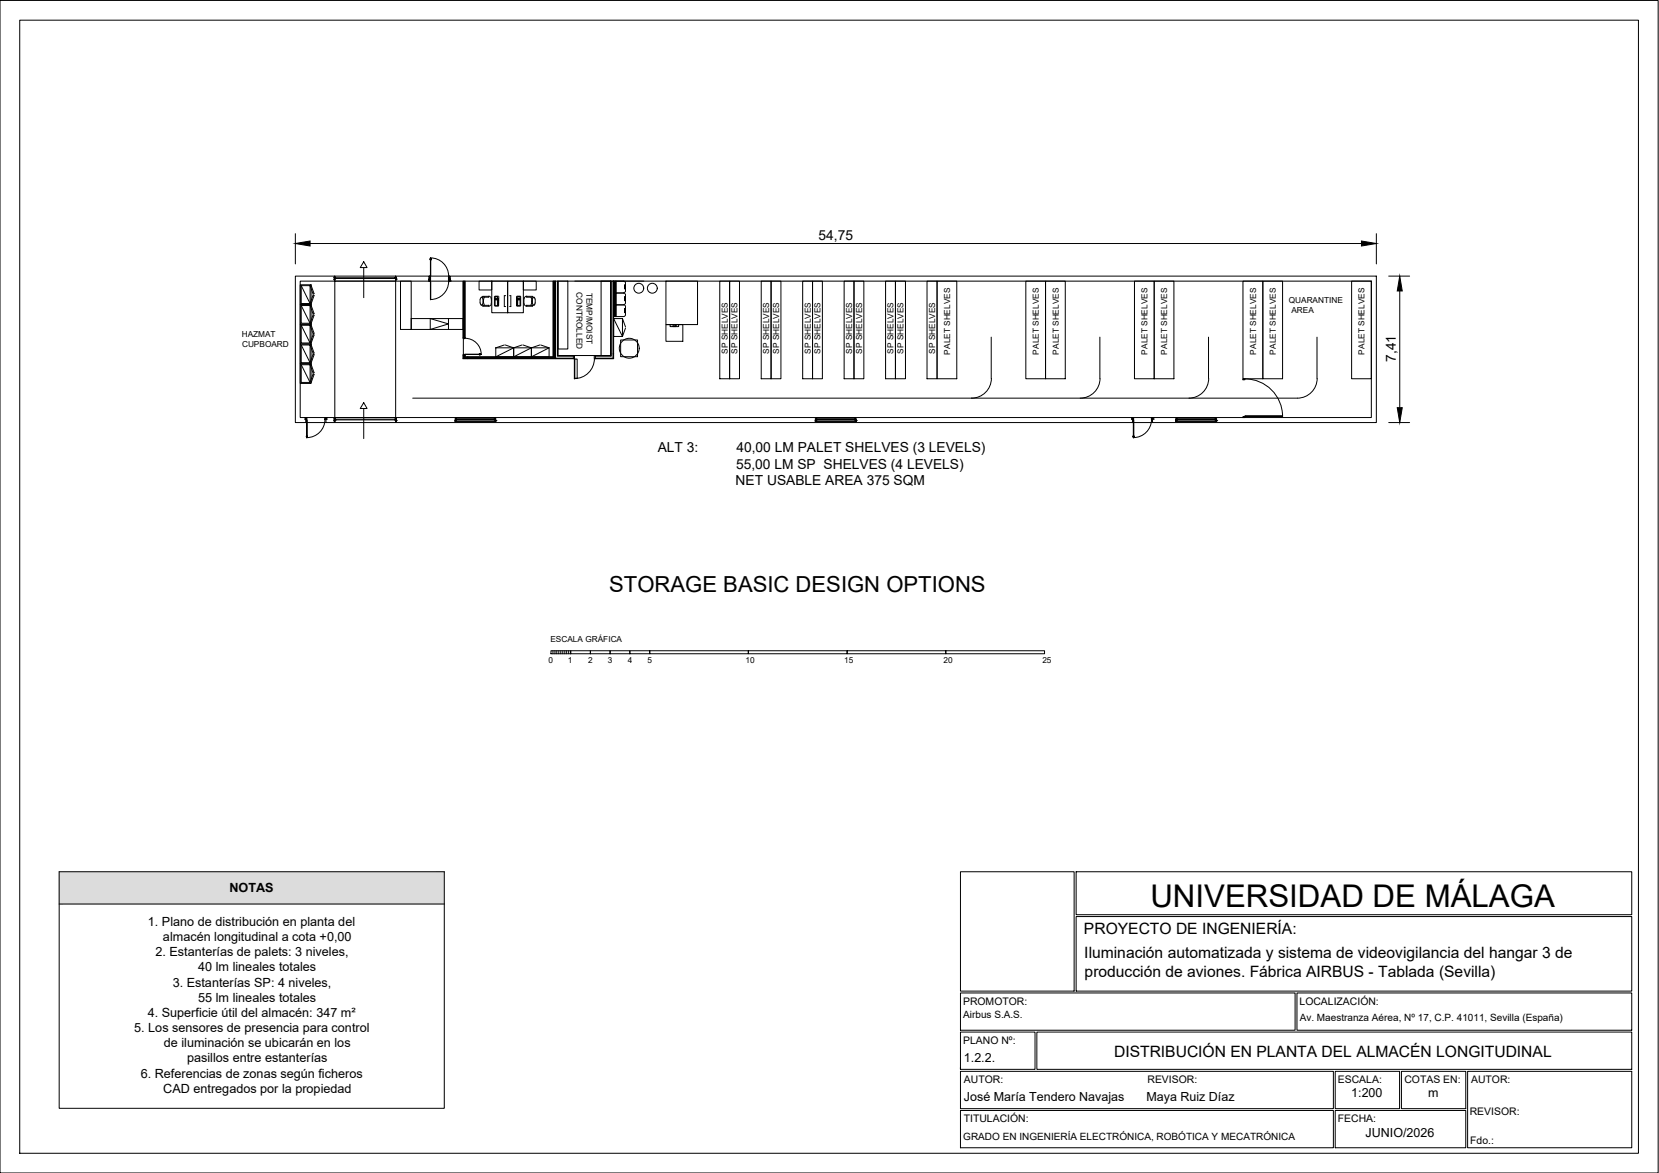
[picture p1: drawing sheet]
<svg xmlns="http://www.w3.org/2000/svg" width="420mm" height="297mm" viewBox="0 0 420 297" stroke-linecap="round" stroke-linejoin="round" font-family="sans-serif">
<!-- layer: 0 -->
<g fill="none" stroke="#000" stroke-width=".25">
<path d="M74.8 69.9h273.8v37.1h-273.8zM76 71.2h271.3v34.5h-271.3zM78.5 76.9h.3M78.8 77.3l-.3 .1M79.3 74.7l.2 .1M79.3 79.7l.2 .1M79.5 74.4l-.2 .1M79.5 79.4l-.2 .1M84.6 70.3h.2v.4h-.2h.2v-.4zM84.6 70.7h.1M84.6 70.7h.2v.2h-.2zM84.6 70.1h.2v.2h-.2z"/>
<path d="M84.8 70.9v-1v1.3M84.8 70.3h.2h-.2v.2h.2h-.2zM84.8 71.2h15.4v34.5h-15.4zM85 70.5h.1M85 70.5h15.2M92.1 66.3l.9 1.5h-1.8zM92.1 67.8v7.6M100 70.3h.2v.2h-.2h.2zM100 70.5h.1M100.2 70.9v-1v1.3M100.2 70.3h.2h-.2v.4h.2h-.2zM100.2 70.7h.2v.2h-.2z"/>
<path d="M100.2 70.1h.2v.2h-.2zM100.2 70.3h-15.2M100.4 70.7h.1M101.4 71.2h2.7v12.2h-2.7zM108.6 70.8h.2v.3h-.2h.2v-.3zM108.6 71.1h.1M108.6 70h.2v.5h-.2l.2-.1v-.3zM108.6 70.8h.1M108.8 70.4h.3v.4h-.3zM109 65.3a4.6 4.6 0 0 1 4.6 4.6M113.6 70.4h.3v.4h-.3zM113.6 71.3a4.6 4.6 0 0 1-4.6 4.5"/>
<path d="M113.9 70.8h.2h-.2v.3h.2h-.2zM113.9 70h.2l-.2 .1v.3l.2 .1h-.2zM114.1 71.1h.1M114.1 70.8h.1M117.3 71.2v14.3M117.7 71.2v14.3M117.8 71.2v14.3M121.6 75.9v.8M135.6 75.9v.8M140.1 71.2v19.2h-22.3v-.4M140.1 71.2v19.2h-22.4v-.4M140.5 71.2v19.6h-23.2v-.8"/>
<path d="M140.6 71.2v19.6h4.6M141.3 71.2v18.9h3.9M141.3 71.2v18.8h3.9M141.3 71.2h2.5v17.2h-2.5zM145.6 71.2h17.5M152.2 71.2h2.4v18.8h-2.4zM154.6 71.2v18.8h-3.8M154.7 71.2v18.9h-3.9M155.3 71.2v19.6h-4.5M155.4 77.2h.2v3h-.2zM155.4 74.2h.2v3h-.2zM155.4 71.2h.2v3h-.2z"/>
<path d="M155.4 71.2v19.6h-4.6M155.8 77.2h.2v3h-.2zM155.8 74.2h.2v3h-.2zM155.8 71.2h.2v3h-.2zM157.9 77.2h-1.9v3h1.9l.3-.1 .2-.4M157.9 74.2h-1.9v3h1.9M157.9 77.2h.3l.2 .4M157.9 74.2l.4 .2 .1 .3v2l-.2 .4-.3 .1M157.9 74.2l.3-.1 .2-.4-.1-2.3-.4-.2h-1.9v3h1.9M158.2 78.2l.1 1zM158.2 75.2l.1 1zM158.2 72.2l.1 1z"/>
<path d="M158.4 77.7v2M168.7 71.2h8v11h-8zM182.3 71.2h2.5v24.7h-2.5zM184.8 71.2h2.5v24.7h-2.5zM192.8 71.2h2.5v24.7h-2.5zM195.3 71.2h2.5v24.7h-2.5zM203.3 71.2h2.5v24.7h-2.5zM205.8 71.2h2.5v24.7h-2.5zM213.8 71.2h2.5v24.7h-2.5zM216.3 71.2h2.5v24.7h-2.5zM224.3 71.2h2.5v24.7h-2.5zM226.8 71.2h2.5v24.7h-2.5z"/>
<path d="M234.8 71.2h2.5v24.7h-2.5zM237.3 71.2h5v24.7h-5zM259.8 71.2h5v24.7h-5zM264.8 71.2h5v24.7h-5zM287.3 71.2h5v24.7h-5zM292.3 71.2h5v24.7h-5zM314.8 71.2h5v24.7h-5zM319.8 71.2h5v24.7h-5zM342.3 71.2h5v24.7h-5zM78.5 81.9h.3M78.8 82.3l-.3 .1M78.8 87.3l-.3 .1"/>
<path d="M78.8 92.3l-.3 .1M79.3 84.7l.2 .1M79.3 89.7l.2 .1M79.3 94.7l.2 .1M79.5 84.4l-.2 .1M79.5 89.4l-.2 .1M79.5 94.4l-.2 .1M104.1 80.7h13.2v2.7h-13.2zM109 80.7l4.6 1.3-4.6 1.4zM113.6 80.7v2.7M117.3 90v.8h23.3v-19.6v19.6h4.6M117.8 85.7a4.1 4.1 0 0 1 4.1 4.1"/>
<path d="M145.5 90h5M145.5 90.9h.7v4.9h-.7zM150.5 90.8a5.1 5.1 0 0 1-5 5.1M157.2 86.1h4.3v4.2h-4.3zM168.7 82.2h4.2v4.2h-4.2zM169.7 82.2h2.2v.5h-2.2zM170.4 82.5h.8v.2h-.8zM251 85.4v10.4M251.1 95.8a5 5 0 0 1-5 5M278.6 85.4v10.4M278.6 95.8a5 5 0 0 1-5 5M306.1 85.4v10.4"/>
<path d="M306.1 95.8a5 5 0 0 1-5 5M314.8 95.9h.5v.3h-.5zM315.3 96a9.5 9.5 0 0 1 9.5 9.5M333.5 85.4v10.4M333.6 95.8a5 5 0 0 1-5 5h-224.1M77.2 105.7h.2v.4h-.2h.2v-.4zM77.2 106.1h.1M77.2 105.7h.1M77.4 105.7v1.3M82.3 106.2a4.6 4.6 0 0 1-4.6 4.6M82.5 105.7v.4h.2h-.2v-.4h.2zM82.5 105.7v1.3"/>
<path d="M82.7 106.1h.1M82.7 105.7h.1M84.6 106.1h.2v.4h-.2h.2v-.3zM84.6 106.5h.1M84.6 106.5h.2v.2h-.2zM84.6 105.9h.2v.2h-.2zM84.8 106.8v-1.1v1.3M84.8 106.1h.2l-.2 .1v.1h.2h-.2zM85 106.3h.1M85 106.3h15.2M92.1 102l.9 1.4h-1.8zM92.1 103.4v7.7"/>
<path d="M100 106.1h.2v.2h-.2h.2zM100 106.3h.1M100.2 106.8v-1.1v1.3M100.2 106.1h.2l-.2 .1v.3h.2h-.2zM100.2 106.5h.2v.2h-.2zM100.2 105.9h.2v.2h-.2zM100.2 106.1l-15.2 .1M100.4 106.5h.1M115.2 106.5h.2v.2h-.2zM115.2 106.1h.2v.4h-.2h.2v-.3zM115.2 106.5h.1M115.4 105.7h10v1.1h-10z"/>
<path d="M125.4 106.5h.2v.2h-.2zM125.4 106.1h.2l-.2 .1v.3h.2h-.2zM125.6 106.5h.1M206.5 106.5h.2v.2h-.2zM206.5 106.1h.2v.4h-.2h.1v-.3zM206.5 106.5h.1M206.7 105.7h10v1.1h-10zM216.7 106.5h.2v.2h-.2zM216.7 106.1h.2l-.2 .1v.3h.2h-.2zM216.9 106.5h.1M286.6 105.7h.2v.4h-.2h.2v-.4zM286.6 106.1h.1"/>
<path d="M286.6 105.7h.1M286.8 105.7v1.3M291.6 106.2a4.6 4.6 0 0 1-4.6 4.6M291.9 105.7h.2h-.2v.4h.2h-.2zM291.9 105.7v1.3M292.1 106.1h.1M292.1 105.7h.1M297.7 106.5h.2v.2h-.2zM297.7 106.1h.2v.4h-.2h.2v-.3zM297.7 106.5h.1M297.9 105.7h10v1.1h-10zM307.9 106.5h.2v.2h-.2z"/>
<path d="M307.9 106.1h.2l-.1 .1v.3h.1h-.2zM308.1 106.5h.1M314.8 105.5h.5v.2h-.5zM315.3 105.3h9.5v.2h-9.5zM139.5 164.8h5v.8h-5zM140 164.8v.8M140.5 164.8v.8M141 164.8v.8M141.5 164.8v.8M142 164.8v.8M142.5 164.8v.8M143 164.8v.8"/>
<path d="M143.5 164.8v.8M144 164.8v.8M144.5 164.8h5v.8h-5zM149.5 164.8h5v.8h-5zM154.5 164.8h5v.8h-5zM159.5 164.8h5v.8h-5zM164.5 164.8h25v.8h-25zM189.5 164.8h25v.8h-25zM214.5 164.8h25v.8h-25zM239.5 164.8h25v.8h-25z"/>
<circle cx="161.8" cy="73" r="1.25"/>
<circle cx="165.2" cy="73" r="1.25"/>
<circle cx="159.4" cy="88.2" r="2.52"/>
</g>
<!-- layer: Cimentacion -->
<g fill="none" stroke="#000" stroke-width=".25">
<path d="M108.8 69.9h.2l.1 .5h-.3zM108.8 70.8h.3l-.1 .5h-.2zM108.8 69.9v.5M108.8 70.9v.4M108.9 65.5l.1 .3zM109 65.3l.1 4.6zM109 71.3l.1 4.6zM109.1 65.5l.1 .3zM113.6 70.8h.3v.5h-.3zM113.6 69.9h.3v.5h-.3zM113.6 69.9h.1M113.6 71.3h.1"/>
<path d="M113.9 70.9v.4M117.4 71.2v14.3M117.6 71.2v14.3M140.2 71.2v19.3h-22.6v-.5M140.5 71.2v19.5h-23.1v-.7M140.7 71.2v19.5h4.5M141.2 71.2v19h4M154.8 71.2v19h-4M155.3 71.2v19.5h-4.5M117.3 89.7l.5 .1v.2h-.5zM117.3 85.5h.5v.2l-.5 .1zM117.3 85.8v3.9"/>
<path d="M117.8 89.7l4.1 .1zM121.4 89.8h.3zM121.4 89.6l.3 .1zM145.2 90h.3v.8h-.3zM145.5 90.8v5.1zM150.5 90h.3v.8l-.3-.1zM77.4 105.7h.3v.5h-.3zM77.4 105.8v.4M77.6 110.3l.1 .4zM77.7 106.3l.1 4.6zM77.8 110.3l.1 .4zM82.3 105.7h.2v.5h-.2z"/>
<path d="M82.3 106.2h.1M115.4 106.1h.3v.3h-.3zM115.4 106.1h10M115.5 105.9v.7M115.7 106.4h9.5M115.7 106.2h9.5M115.7 106.3h9.5M125.2 106.1h.2v.3h-.2zM125.3 105.9v.7M206.7 106.1h.2v.3h-.2zM206.7 106.1h10M206.8 105.9v.7"/>
<path d="M206.9 106.4h9.5M206.9 106.2h9.5M206.9 106.3h9.5M216.4 106.1h.3v.3h-.3zM216.5 105.9v.7M286.8 105.7h.3l-.1 .5h-.2zM286.8 105.8v.4M286.9 110.3l.1 .4zM287 106.3h.1v4.6h-.1zM287.2 110.3l-.1 .4zM291.6 105.7h.3v.5h-.3zM291.6 106.2h.1"/>
<path d="M297.9 106.1h.3v.3h-.3zM297.9 106.1h10M298.1 105.9v.7M298.2 106.4h9.5M298.2 106.2h9.5M298.2 106.3h9.5M307.7 106.1h.2v.3h-.2zM307.8 105.9v.7"/>
</g>
<!-- layer: Techo baja -->
<g fill="none" stroke="#000" stroke-width=".25">
<path d="M76 72.1h2.8v5h-2.8zM76 77.1h2.8v5h-2.8zM76.3 72.3h2.2v4.6h-2.2zM76.3 77.4h2.2v4.5h-2.2zM76.3 72.3l2.2 4.6 .8-2.2M76.3 77.4l2.2 4.5 .8-2.2M78.5 72.3l.8 2.2M78.5 77.4l.8 2.1M78.8 72.2l.7 2.2M78.8 77.3l.7 2.1M79.5 74.8l-.7 2.1M79.5 79.8l-.7 2.1"/>
<path d="M121.3 71.2h3.2v2.2h-3.2zM121.6 76.7l.3 .5M121.9 75.3l-.3 .5M122.1 75.3l.1 .3M122.1 75.3h-.3M122.1 77.2h-.3M122.2 75.6l.2 .9-.3 .7M122.3 75v.2M122.3 75.3h1.4M122.3 75h1.4M122.3 76.3h.1M122.3 76.1h.1"/>
<path d="M122.3 76.5h.2M122.7 75.2l-.3 1.3 .3 .8M123.7 77.3l-1.4 .1 1.4 .1M123.8 77.3v.2M123.8 75.2v-.2h.2l.4 .5M124.4 75.6v1.4M124.4 77l-.2 .4-.4 .1M124.5 71.2h4.1v8h-4.1zM125.2 75.1v2.3M125.3 75h.9M125.3 77.5h.9M125.4 75.6h.2v.2h-.2z"/>
<path d="M125.4 75.1h.6v.4h-.6zM125.9 75.9l.1-.3v1.8h-.6v-1.5h.6M126.1 75.6h.1v1.8h-.1zM126.3 75.1v2.3M128.1 74.9h-.4v2.7h.4M128.6 71.2h3.9v8h-3.9zM129.1 74.9h.3v2.7h-.3M130.8 75.1v2.3M130.9 75.6h.1v1.8h-.1zM130.9 75h.9M130.9 77.5h.9M131.1 75.9h.6v1.5h-.6v-1.8h.2v.3"/>
<path d="M131.1 75.1h.6v.4h-.6zM131.6 75.6l.1 .2zM131.9 75.1v2.3M132.5 71.2h3.3v2.2h-3.3zM132.7 77l.5 .5 1.7-.1-1.5-.1v.2M132.8 75.6v1.4M133.4 75h1.4v.2M133.4 75.3h1.4M133.4 75l-.4 .2-.3 .3M133.4 75v.2M134.5 75.2l.2 1.3-.3 .8M134.7 76.1h.1"/>
<path d="M134.7 76.5h.1M134.7 76.3h.1M134.9 75.6v1.4M134.9 75.6l.2-.3a.37 .37 0 0 1 .4 .1 .37 .37 0 0 1 0 .4M135.5 76.7a.39 .39 0 0 1 0 .4 .39 .39 0 0 1-.4 .1l-.2-.2M76 82.1h2.8v5h-2.8zM76 87.1h2.8v5h-2.8zM76 92.1h2.8v5h-2.8zM76.3 82.4h2.2v4.5h-2.2zM76.3 87.4h2.2v4.4h-2.2zM76.3 92.4h2.2v4.4h-2.2zM76.3 82.4l2.2 4.5 .8-2.2"/>
<path d="M76.3 87.4l2.2 4.4 .8-2.1M76.3 92.4l2.2 4.4 .8-2.1M78.5 82.4l.8 2.1M78.5 87.4l.8 2.1M78.5 92.4l.8 2.1M78.8 82.3l.7 2.1M78.8 87.3l.7 2.1M78.8 92.3l.7 2.1M79.5 84.8l-.7 2.1M79.5 89.8l-.7 2.1M79.5 94.8l-.7 2.1M125.6 88.1h4.5v2.3h-4.5z"/>
<path d="M127.7 87.4l-2.1 .7M128 87.4l2.1 .7M130.1 88.1h4.5v2.3h-4.5zM130.1 88.1l-4.5 2.3M132.2 87.4l-2.1 .7M132.5 87.4l2.1 .7M134.6 88.1h4.5v2.3h-4.5zM134.6 88.1l-4.5 2.3M136.7 87.4l-2.1 .7M136.9 87.4l2.2 .7-4.5 2.3M155.4 80.7h2.2v4.5h-2.2zM155.4 80.7l2.2 4.5 .8-2.1"/>
<path d="M157.6 80.7l.8 2.1"/>
</g>
<!-- layer: MAPAS -->
<path d="M74.8 59.2v7.6M348.6 59.2v7.6M78.5 61.7h266.3M351.7 69.9h5.3M354.5 73.7v29.5M351.7 107h5.3M15 220.8h97.5v59.9h-97.5zM15 228.9h97.5" fill="none" stroke="#000" stroke-width=".25"/>
<path d="M74.8 61.7l3.7-.7v1.3zM344.8 61l3.8 .7-3.8 .6zM354.5 69.9l.6 3.8h-1.2zM353.9 103.2h1.2l-.6 3.8z" fill="#000" stroke="#000" stroke-width=".25"/>
<g fill="none" stroke="#000" stroke-width=".25">
<path d="M0 .1h419.9v296.9h-419.9zM5 5.1h410v286.9h-410zM243.2 220.8h28.8v30.2h-28.8zM272.5 220.8h140.8v10.8h-140.8zM272.5 232.1h140.8v18.9h-140.8zM243.2 251.4h84.8v9.5h-84.8zM328.5 251.4h84.8v9.5h-84.8zM243.2 271.3h94.5v9.4h-94.5zM243.2 270.3v.5zM243.2 261.4h18.9v9.4h-18.9zM262.6 261.4h150.7v9.4h-150.7zM338.2 271.3h16.3v9.4h-16.3z"/>
<path d="M354.9 271.3h16.3v9.4h-16.3zM371.7 271.3h41.6v19.3h-41.6zM243.2 281.2h94.5v9.4h-94.5zM338.2 281.2h33v9.4h-33z"/>
</g>
<!-- layer: MAPAS -->
<path d="M15 220.8h97.5l-97.5 8.1zM15 228.9h97.5v-8.1z" fill="#dcdcdc" stroke="#dcdcdc" stroke-width=".25"/>
<text font-size="7.9" x="291.3" y="229.7">UNIVERSIDAD DE MÁLAGA</text>
<text font-size="5.6" x="154.3" y="149.8">STORAGE BASIC DESIGN OPTIONS</text>
<g font-size="4">
<text x="274.5" y="236.6">PROYECTO DE INGENIERÍA:</text>
<text x="274.6" y="242.6">Iluminación automatizada y sistema de videovigilancia del hangar 3 de</text>
<text x="274.7" y="247.3">producción de aviones. Fábrica AIRBUS - Tablada (Sevilla)</text>
<text x="282.2" y="267.8">DISTRIBUCIÓN EN PLANTA DEL ALMACÉN LONGITUDINAL</text>
</g>
<g font-size="3.5">
<text x="207.3" y="60.7">54,75</text>
<text x="353.5" y="91.6" transform="rotate(-90 353.5 91.6)">7,41</text>
<text x="166.6" y="114.5">ALT 3:</text>
<text x="186.4" y="118.6">55,00 LM SP SHELVES (4 LEVELS)</text>
<text x="186.5" y="114.5">40,00 LM PALET SHELVES (3 LEVELS)</text>
<text x="186.3" y="122.9">NET USABLE AREA 375 SQM</text>
</g>
<g font-size="3.2">
<text x="58.1" y="226">NOTAS</text>
<text x="37.5" y="234.5">1. Plano de distribución en planta del</text>
<text x="41.3" y="238.3">almacén longitudinal a cota +0,00</text>
<text x="39.4" y="242.2">2. Estanterías de palets: 3 niveles,</text>
<text x="50.2" y="246">40 lm lineales totales</text>
<text x="43.7" y="249.8">3. Estanterías SP: 4 niveles,</text>
<text x="37.4" y="257.5">4. Superficie útil del almacén: 347 m²</text>
<text x="50.2" y="253.6">55 lm lineales totales</text>
<text x="34" y="261.4">5. Los sensores de presencia para control</text>
<text x="41.5" y="265.2">de iluminación se ubicarán en los</text>
<text x="47.4" y="269">pasillos entre estanterías</text>
<text x="244.1" y="269.1">1.2.2.</text>
<text x="35.6" y="272.9">6. Referencias de zonas según ficheros</text>
<text x="41.4" y="276.7">CAD entregados por la propiedad</text>
<text x="244.1" y="278.9">José María Tendero Navajas</text>
<text x="290.3" y="278.9">Maya Ruiz Díaz</text>
<text x="342.2" y="277.8">1:200</text>
<text x="361.7" y="277.8">m</text>
<text x="345.9" y="287.9">JUNIO/2026</text>
</g>
<g font-size="2.6">
<text x="243.9" y="254.4">PROMOTOR:</text>
<text x="329.1" y="254.4">LOCALIZACIÓN:</text>
<text x="243.9" y="264.3">PLANO Nº:</text>
<text x="244.1" y="274.2">AUTOR:</text>
<text x="290.6" y="274.3">REVISOR:</text>
<text x="338.8" y="274.3">ESCALA:</text>
<text x="355.7" y="274.3">COTAS EN:</text>
<text x="372.6" y="274.3">AUTOR:</text>
<text x="244.1" y="284.2">TITULACIÓN:</text>
<text x="338.8" y="284.2">FECHA:</text>
<text x="372.2" y="282.5">REVISOR:</text>
<text x="372.4" y="289.8">Fdo.:</text>
</g>
<g font-size="2.5">
<text x="244" y="257.8">Airbus S.A.S.</text>
<text x="329.2" y="258.5">Av. Maestranza Aérea, Nº 17, C.P. 41011, Sevilla (España)</text>
<text x="244" y="288.6">GRADO EN INGENIERÍA ELECTRÓNICA, ROBÓTICA Y MECATRÓNICA</text>
</g>
<g font-size="2.1">
<text x="146" y="74.1" transform="rotate(90 146 74.1)">CONTROLLED</text>
<text x="148.5" y="74.2" transform="rotate(90 148.5 74.2)">TEMP/MOIST</text>
<text x="326.4" y="76.7">QUARANTINE</text>
<text x="327.1" y="79.2">AREA</text>
<text x="61.2" y="85.3">HAZMAT</text>
<text x="61.3" y="87.9">CUPBOARD</text>
<text x="184.3" y="89.6" transform="rotate(-90 184.3 89.6)">SP SHELVES</text>
<text x="186.8" y="89.6" transform="rotate(-90 186.8 89.6)">SP SHELVES</text>
<text x="194.8" y="89.6" transform="rotate(-90 194.8 89.6)">SP SHELVES</text>
<text x="197.3" y="89.6" transform="rotate(-90 197.3 89.6)">SP SHELVES</text>
<text x="205.3" y="89.6" transform="rotate(-90 205.3 89.6)">SP SHELVES</text>
<text x="207.8" y="89.6" transform="rotate(-90 207.8 89.6)">SP SHELVES</text>
<text x="215.8" y="89.6" transform="rotate(-90 215.8 89.6)">SP SHELVES</text>
<text x="218.3" y="89.6" transform="rotate(-90 218.3 89.6)">SP SHELVES</text>
<text x="226.3" y="89.6" transform="rotate(-90 226.3 89.6)">SP SHELVES</text>
<text x="228.8" y="89.6" transform="rotate(-90 228.8 89.6)">SP SHELVES</text>
<text x="236.8" y="89.6" transform="rotate(-90 236.8 89.6)">SP SHELVES</text>
<text x="240.6" y="89.8" transform="rotate(-90 240.6 89.8)">PALET SHELVES</text>
<text x="263.1" y="89.8" transform="rotate(-90 263.1 89.8)">PALET SHELVES</text>
<text x="268.1" y="89.8" transform="rotate(-90 268.1 89.8)">PALET SHELVES</text>
<text x="290.6" y="89.8" transform="rotate(-90 290.6 89.8)">PALET SHELVES</text>
<text x="295.6" y="89.8" transform="rotate(-90 295.6 89.8)">PALET SHELVES</text>
<text x="318.1" y="89.8" transform="rotate(-90 318.1 89.8)">PALET SHELVES</text>
<text x="323.1" y="89.8" transform="rotate(-90 323.1 89.8)">PALET SHELVES</text>
<text x="345.6" y="89.8" transform="rotate(-90 345.6 89.8)">PALET SHELVES</text>
<text x="138.9" y="167.9">0</text>
<text x="139.4" y="162.5">ESCALA GRÁFICA</text>
<text x="143.8" y="167.9">1</text>
<text x="149" y="167.9">2</text>
<text x="153.9" y="167.9">3</text>
<text x="159" y="167.9">4</text>
<text x="164" y="167.9">5</text>
<text x="188.8" y="167.9">10</text>
<text x="213.8" y="167.9">15</text>
<text x="239" y="167.9">20</text>
<text x="264" y="167.9">25</text>
</g>
</svg>
